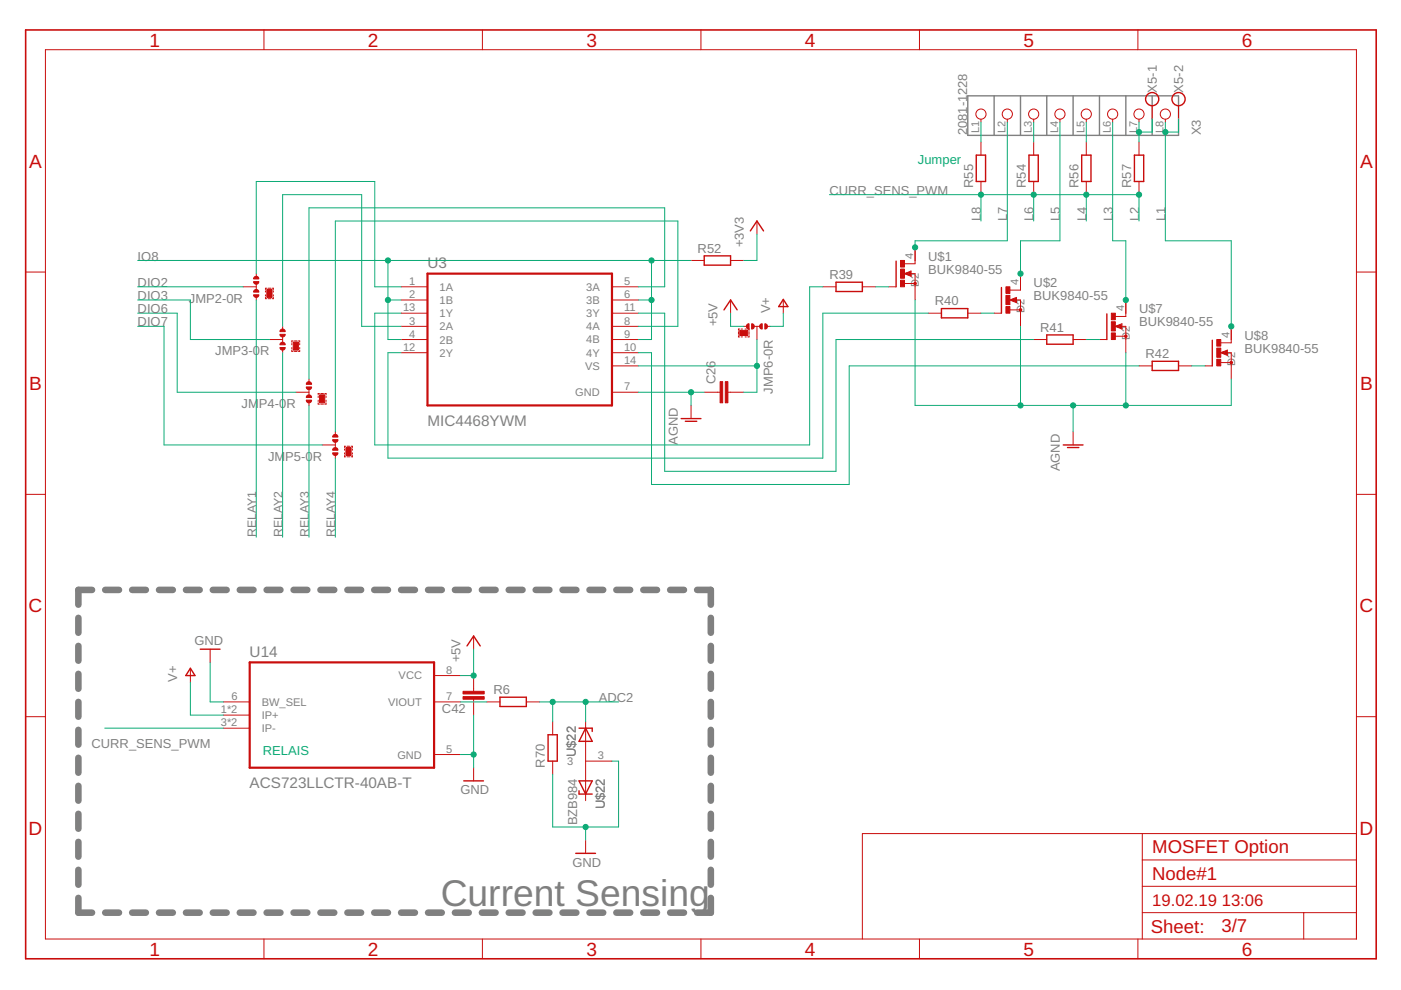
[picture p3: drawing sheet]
<svg xmlns="http://www.w3.org/2000/svg" width="297mm" height="210mm" viewBox="0 0 297 210" stroke-linecap="round" stroke-linejoin="round" font-family="sans-serif">
<g fill="none" stroke="#808080" stroke-width="1.4">
<path d="M16.6 131v3.2M16.6 136.9v3.2M19.5 125.1h-2.9v3.1M22.3 125.1h2.9M28 125.1h2.9M33.7 125.1h2.9M39.4 125.1h2.9M45.1 125.1h2.9M50.8 125.1h2.9M56.5 125.1h3M62.3 125.1h2.9M67.9 125.1h3"/>
<path d="M73.7 125.1h2.9M79.4 125.1h2.9M85 125.1h3M90.8 125.1h2.9M96.5 125.1h2.9M102.2 125.1h2.9M107.9 125.1h2.9M113.6 125.1h2.9M119.3 125.1h2.9M125 125.1h2.9M130.7 125.1h2.9M136.4 125.1h2.9"/>
<path d="M142.1 125.1h2.9M147.8 125.1h2.9v3.1M150.7 131v3.2M150.7 136.9v3.2M16.6 142.9v3.1M16.6 148.8v3.2M16.6 154.7v3.2M150.7 142.9v3.1M150.7 148.8v3.2M150.7 154.7v3.2M16.6 160.7v3.1M16.6 166.6v3.2"/>
<path d="M16.6 172.6v3.1M16.6 178.5v3.1M150.7 160.7v3.1M150.7 166.6v3.2M150.7 172.6v3.1M150.7 178.5v3.1M16.6 184.4v3.2M16.6 190.4v3.1h2.9M22.3 193.5h2.9M28 193.5h2.9M33.7 193.5h2.9M39.4 193.5h2.9"/>
<path d="M45.1 193.5h2.9M50.8 193.5h2.9M56.5 193.5h3M62.3 193.5h2.9M67.9 193.5h3M73.7 193.5h2.9M79.4 193.5h2.9M85 193.5h3M90.8 193.5h2.9M96.5 193.5h2.9M102.2 193.5h2.9M107.9 193.5h2.9"/>
<path d="M113.6 193.5h2.9M119.3 193.5h2.9M125 193.5h2.9M130.7 193.5h2.9M136.4 193.5h2.9M142.1 193.5h2.9M150.7 190.4v3.1h-2.9M150.7 184.4v3.2"/>
</g>
<path d="M205.2 20.3h44.7v8.4h-44.7zM210.8 20.3v8.4M216.4 20.3v8.4M221.9 20.3v8.4M227.5 20.3v8.4M233.1 20.3v8.4M238.7 20.3v8.4M244.3 20.3v8.4" fill="none" stroke="#808080" stroke-width=".3"/>
<g fill="none" stroke="#c90d0c" stroke-width=".3">
<path d="M207 32.9h2v5.6h-2zM218.2 32.9h1.9v5.6h-1.9zM229.3 32.9h2v5.6h-2zM240.5 32.9h2v5.6h-2zM149.3 54.3h5.6v1.9h-5.6zM159.1 49l1.4-2.1 1.4 2.1M177.2 59.8h5.6v2h-5.6zM190 55.4v5.4M153.5 65.7l1.4-2.1 1.4 2.1M166.1 63.5l.9 1.5h-1.9zM199.6 65.4h5.6v2h-5.6zM212.3 61v5.4"/>
<path d="M221.9 71h5.6v2h-5.6zM234.7 66.5v5.5M244.3 76.6h5.6v1.9h-5.6zM257 72.1v5.5M144.4 88.8h4.2M145.3 89.3h2.4M225.4 94.3h4.2M226.3 94.9h2.4M42.5 137.6h4.2M99 136.9l1.4-2 1.4 2M40.4 141.7l.9 1.5h-1.9zM106 147.8h5.6v2h-5.6z"/>
<path d="M116.2 155.8h2v5.6h-2zM122.8 154.4h2.8v.7M124.2 154.4l1.4 2.8h-2.8zM98.3 165.6h4.2M122.8 165.6h2.8l-1.4 2.8zM122.8 167.7v.7h2.8M122.1 180.9h4.2"/>
<circle cx="244.3" cy="21" r="1.4"/>
<circle cx="249.9" cy="21" r="1.4"/>
</g>
<g fill="none" stroke="#c90d0c" stroke-width=".21">
<path d="M9.6 10.5h278v188.6h-278zM56 6.3v4.2M102.3 6.3v4.2M148.6 6.3v4.2M194.9 6.3v4.2M241.3 6.3v4.2M208 25.3v.6M208 30.1v2.8M208 38.5v2.8M213.6 25.3v.6M219.2 25.3v.6M219.2 30.1v2.8"/>
<path d="M219.2 38.5v2.8M224.7 25.3v.6M230.3 25.3v.6M230.3 30.1v2.8M230.3 38.5v2.8M235.9 25.3v.6M241.5 25.3v.6M241.5 30.1v2.8M241.5 38.5v2.8M244.3 22.4v2.8M247.1 25.3v.6M249.9 22.4v2.8"/>
<path d="M5.4 57.7h4.2M54.3 58v.9M146.5 55.2h2.8M154.9 55.2h2.8M160.5 46.9v2.8M191.8 58l1.4-.5v1.1zM193 58h1v5.6M194 52.5v3.4h-2.2M216.4 58v3.5h-2.3M287.6 57.7h4.2M51.5 60.8h2.8M54.3 60.3v1.1"/>
<path d="M54.3 62.8v.8M56.3 63.1v.2h.3M56.3 61.7v.2M56.3 62.5v.3M56.6 61.1h-.3v.3M56.8 63.3h.6M56.8 61.1h.6M57.1 72h2.8M57.7 61.1h.3v.3M58 63.1v.2h-.3M58 61.7v.2M58 62.5v.3"/>
<path d="M59.9 69.2v.8M59.9 71.4v1.2M59.9 74v.8M61.9 74.2v.3h.2M61.9 72.8v.3M61.9 73.7v.3M62.1 72.3h-.2v.3M62.4 74.5h.6M62.4 72.3h.6M63.3 72.3h.2v.3M63.5 74.2v.3h-.2M63.5 72.8v.3"/>
<path d="M63.5 73.7v.3M85 60.8h5.6M85 63.6h5.6M85 66.4h5.6M85 69.2h5.6M85 72h5.6M85 74.8h5.6M129.8 60.8h5.5M129.8 63.6h5.5M129.8 66.4h5.5M129.8 69.2h5.5M129.8 72h5.5"/>
<path d="M129.8 74.8h5.5M129.8 77.6h5.5M154.9 63.6v2.8M156.6 70.3v.6M156.6 71.2v.2h.2M156.8 69.8h-.2v.2M157.1 71.4h.3M157.1 69.8h.3M157.7 69.2h.8M158 71.4h.2M158 69.8h.2M158.5 69.8h.3v.2"/>
<path d="M158.8 70.3v.6M158.8 71.2v.2h-.3M159.9 69.2h1.1M160.5 69.2v2.8M162.4 69.2h.9M166.1 63.6v2.8M174.5 60.8h2.7M182.8 60.8h2.8M188.4 60.8h1.6M191.8 60.1h2.2M196.8 66.4h2.8M205.2 66.4h2.8"/>
<path d="M210.8 66.4h1.5M214.1 65.7h2.3M214.1 63.6l1.4-.5v1.1zM215.4 63.6h1v5.6M219.2 72h2.7M227.5 72h2.8M233.1 72h1.6M236.5 71.3h2.2M236.5 69.2l1.4-.6v1.2zM237.7 69.2h1v5.6M238.7 63.6v3.5h-2.2M241.5 77.6h2.8"/>
<path d="M249.9 77.6h2.8M255.5 77.6h1.5M258.8 76.9h2.2M258.8 74.8l1.4-.6v1.2zM260.1 74.8h.9v5.6M261 69.2v3.5h-2.2M62.7 83.2h2.8M65.5 80.4v.8M65.5 82.6v1.1M65.5 85.1v.9M67.5 85.4v.3h.2M67.5 84v.3"/>
<path d="M67.5 84.8v.3M67.7 83.4h-.2v.3M68 85.7h.6M68 83.4h.6M68.3 94.3h2.8M68.9 83.4h.2v.3M69.1 85.4v.3h-.2M69.1 84v.3M69.1 84.8v.3M71.1 91.5v.9M71.1 93.8v1.1M71.1 96.3v.8"/>
<path d="M73 96.6v.3h.3M73 95.2v.3M73 96v.3M73.3 94.6h-.3v.3M73.6 96.9h.6M73.6 94.6h.6M74.4 94.6h.3v.3M74.7 96.6v.3h-.3M74.7 95.2v.3M74.7 96v.3M129.8 83.2h5.5M146.5 86v2.8"/>
<path d="M149.3 83.2h3.4M154.3 83.2h3.4M227.5 91.5v2.8M5.4 104.8h4.2M287.6 104.8h4.2M44.6 137.6v2.8M100.4 134.9v2.7M5.4 152h4.2M40.4 141.8v2.8M47.3 148.8h5.6M47.3 151.6h5.6M47.3 154.4h5.6"/>
<path d="M92 148.8h5.6M92 143.2h5.6M92 160h5.6M100.4 143.2v3.4M100.4 148.3v3.3M103.2 148.8h2.8M111.6 148.8h2.8M117.2 153v2.8M124.2 153v16.8M287.6 152h4.2M100.4 162.8v2.8M117.2 161.4v2.8"/>
<path d="M124.2 178.1v2.8M124.2 161.4h5.6M242.2 176.7v22.4M287.6 176.7h-104.8v22.4M56 199.1v4.2M102.3 199.1v4.2M148.6 199.1v4.2M194.9 199.1v4.2M241.3 199.1v4.2M242.2 193.5h45.4M242.2 187.9h45.4M242.2 182.3h45.4"/>
<path d="M276.4 193.5v5.6"/>
<circle cx="208" cy="24.2" r="1.08"/>
<circle cx="213.6" cy="24.2" r="1.08"/>
<circle cx="219.2" cy="24.2" r="1.08"/>
<circle cx="224.7" cy="24.2" r="1.08"/>
<circle cx="230.3" cy="24.2" r="1.08"/>
<circle cx="235.9" cy="24.2" r="1.08"/>
<circle cx="241.5" cy="24.2" r="1.08"/>
<circle cx="247.1" cy="24.2" r="1.08"/>
</g>
<path d="M5.4 6.3h286.4v197h-286.4zM193 57.7l-1 .3 1 .3v-.3h-.3M215.4 63.3l-1 .3 1 .3v-.3h-.3M237.7 68.9l-1 .3 1 .3v-.3h-.3M260.1 74.5l-1 .3 1 .3v-.3h-.3" fill="none" stroke="#c90d0c" stroke-width=".34"/>
<g fill="none" stroke="#c90d0c" stroke-width=".47">
<path d="M90.6 58h39.2v28h-39.2zM52.9 140.4h39.1v22.4h-39.1z"/>
<circle cx="194" cy="60.1" r=".15"/>
<circle cx="216.4" cy="65.7" r=".15"/>
<circle cx="238.7" cy="71.3" r=".15"/>
<circle cx="261" cy="76.9" r=".15"/>
</g>
<g fill="#c90d0c" stroke="#c90d0c" stroke-width=".21">
<path d="M190.9 59.4h.9v1.4h-.9z"/>
<path d="M190.9 55.2h.9v1.4h-.9z"/>
<path d="M190.9 57h.9v2h-.9z"/>
<path d="M213.3 65h.8v1.4h-.8z"/>
<path d="M213.3 60.8h.8v1.4h-.8z"/>
<path d="M213.3 62.6h.8v2h-.8z"/>
<path d="M235.6 70.6h.9v1.4h-.9z"/>
<path d="M235.6 66.4h.9v1.4h-.9z"/>
<path d="M235.6 68.2h.9v2h-.9z"/>
<path d="M258 76.2h.8v1.4h-.8z"/>
<path d="M258 72h.8v1.4h-.8z"/>
<path d="M258 73.8h.8v2h-.8z"/>
<path d="M56.6 61.4h1.1v1.7h-1.1z"/>
<path d="M62.2 72.5h1.1v1.7h-1.1z"/>
<path d="M67.8 83.7h1.1v1.7h-1.1z"/>
<path d="M73.3 94.9h1.1v1.7h-1.1z"/>
<path d="M153.8 80.9h.5v4.5h-.5z"/>
<path d="M152.7 80.9h.5v4.5h-.5z"/>
<path d="M156.8 70h1.7v1.1h-1.7z"/>
<path d="M98.2 146.6h4.5v.5h-4.5z"/>
<path d="M98.2 147.7h4.5v.6h-4.5z"/>
</g>
<g fill="#c90d0c" stroke="#c90d0c" stroke-width=".21">
<path d="M53.8 62.5h1.1a.56 .56 0 0 1-.6 .6 .56 .56 0 0 1-.5-.6z" fill-rule="evenodd"/>
<path d="M53.8 59.7h1.1a.56 .56 0 0 1-.6 .6 .56 .56 0 0 1-.5-.6z" fill-rule="evenodd"/>
<path d="M54 61.5l.5-.1 .4 .5h-1.1z" fill-rule="evenodd"/>
<path d="M54 58.7l.5-.1 .4 .5h-1.1z" fill-rule="evenodd"/>
<path d="M59.4 73.7h1.1a.56 .56 0 0 1-.6 .5 .56 .56 0 0 1-.5-.5z" fill-rule="evenodd"/>
<path d="M59.4 70.9h1.1a.56 .56 0 0 1-.6 .5 .56 .56 0 0 1-.5-.5z" fill-rule="evenodd"/>
<path d="M59.5 72.7l.6-.1 .4 .5h-1.1z" fill-rule="evenodd"/>
<path d="M59.5 69.9l.6-.1 .4 .5h-1.1z" fill-rule="evenodd"/>
<path d="M64.9 84.8h1.2a.56 .56 0 0 1-.6 .6 .56 .56 0 0 1-.6-.6z" fill-rule="evenodd"/>
<path d="M64.9 82h1.2a.56 .56 0 0 1-.6 .6 .56 .56 0 0 1-.6-.6z" fill-rule="evenodd"/>
<path d="M65.1 83.8h.6l.4 .5h-1.2z" fill-rule="evenodd"/>
<path d="M65.1 81h.6l.4 .5h-1.2z" fill-rule="evenodd"/>
<path d="M70.5 96h1.1a.56 .56 0 0 1-.5 .6 .56 .56 0 0 1-.6-.6z" fill-rule="evenodd"/>
<path d="M70.5 93.2h1.1a.56 .56 0 0 1-.5 .6 .56 .56 0 0 1-.6-.6z" fill-rule="evenodd"/>
<path d="M70.7 95l.6-.1 .3 .3v.3h-1.1z" fill-rule="evenodd"/>
<path d="M70.7 92.2l.6-.1 .3 .6h-1.1z" fill-rule="evenodd"/>
<path d="M162.2 68.6a.56 .56 0 0 1 .5 .6 .56 .56 0 0 1-.5 .6z" fill-rule="evenodd"/>
<path d="M159.4 68.6a.56 .56 0 0 1 .5 .6 .56 .56 0 0 1-.5 .6z" fill-rule="evenodd"/>
<path d="M161.2 68.8l.4-.2v1.2l-.3-.1-.2-.3z" fill-rule="evenodd"/>
<path d="M158.4 68.8l.4-.2v1.2l-.3-.1-.2-.3z" fill-rule="evenodd"/>
</g>
<g fill="none" stroke="#0dab76" stroke-width=".21">
<path d="M208 25.9v4.2M213.6 25.9v25.2h-19.6v1.4M219.2 25.9v4.2M224.7 25.9v25.2h-8.3v6.9M230.3 25.9v4.2M235.9 25.9v25.2h2.8v12.5M241.5 25.9v4.2M244.3 25.2v2.8h-2.8M247.1 25.9v25.2h13.9v18.1M249.9 25.2v2.8h-2.8M29.2 55.2h117.3M54.3 58v-19.5h25.2v22.3h5.5"/>
<path d="M82.3 55.2v16.8h2.7M138.1 55.2v16.8h-2.8M160.5 49.7v5.5h-2.8M175.9 41.3h65.6v5.6M208 41.3v5.6M219.2 41.3v5.6M230.3 41.3v5.6M29.2 69.2h5.6v25.1h33.5M29.2 63.6h11.2v8.4h16.7M29.2 60.8h22.3M29.2 66.4h8.4v16.8h25.1M54.3 63.6v50.3"/>
<path d="M59.9 69.2v-27.9h16.8v27.9h8.3M59.9 74.8v39.1M82.3 63.6h2.7M135.3 69.2h8.4v-22.3h-72.6v44.6M135.3 66.4h5.6v33.5h36.3v-27.9h42M135.3 74.8h2.8v27.9h41.9v-25.1h61.5M135.3 63.6h2.8M135.3 60.8h5.6v-16.7h-75.4v36.3M135.3 77.6h25.2M154.9 66.4v2.8h2.8M160.5 72v11.2h-2.8M166.1 66.4v2.8h-2.8"/>
<path d="M174.5 60.8h-2.8v33.5h-92.2v-27.9h5.5M185.6 60.8h2.8M194 63.6v22.4h67v-5.6M196.8 66.4h-22.3v30.7h-92.2v-22.3h2.7M208 66.4h2.8M216.4 69.2v16.8M230.3 72h2.8M238.7 74.8v11.2M252.7 77.6h2.8M65.5 86v27.9M71.1 97.1v16.8M135.3 83.2h14"/>
<path d="M146.5 83.2v2.8M227.5 86v5.5M100.4 137.6v5.6h-2.8M22.2 154.4h25.1M40.4 144.6v7h6.9M44.6 140.4v8.4h2.7M97.6 148.8h5.6M97.6 160h2.8M100.4 151.6v11.2M114.4 148.8h16.7M117.2 148.8v4.2M124.2 148.8v4.2"/>
<path d="M124.2 175.3v2.8M129.8 161.4h1.3v13.9h-13.9v-11.1"/>
</g>
<g fill="#0dab76" stroke="#0dab76" stroke-width=".21">
<circle cx="100.4" cy="143.2" r=".55"/>
<circle cx="100.4" cy="160" r=".55"/>
<circle cx="124.2" cy="175.3" r=".55"/>
<circle cx="138.1" cy="63.6" r=".55"/>
<circle cx="82.3" cy="63.6" r=".55"/>
<circle cx="82.3" cy="55.2" r=".55"/>
<circle cx="138.1" cy="55.2" r=".55"/>
<circle cx="194" cy="52.5" r=".55"/>
<circle cx="261" cy="69.2" r=".55"/>
<circle cx="247.1" cy="28" r=".55"/>
<circle cx="238.7" cy="63.6" r=".55"/>
<circle cx="216.4" cy="58" r=".55"/>
<circle cx="146.5" cy="83.2" r=".55"/>
<circle cx="238.7" cy="86" r=".55"/>
<circle cx="216.4" cy="86" r=".55"/>
<circle cx="227.5" cy="86" r=".55"/>
<circle cx="241.5" cy="28" r=".55"/>
<circle cx="160.5" cy="77.6" r=".55"/>
<circle cx="230.3" cy="41.3" r=".55"/>
<circle cx="219.2" cy="41.3" r=".55"/>
<circle cx="208" cy="41.3" r=".55"/>
<circle cx="241.5" cy="41.3" r=".55"/>
<circle cx="117.2" cy="148.8" r=".55"/>
<circle cx="124.2" cy="148.8" r=".55"/>
</g>
<text font-size="7.9" fill="#808080" x="93.4" y="192.1">Current Sensing</text>
<g font-size="4" fill="#c90d0c">
<text x="31.7" y="9.9">1</text>
<text x="78" y="9.9">2</text>
<text x="124.3" y="9.9">3</text>
<text x="170.7" y="9.9">4</text>
<text x="217" y="9.9">5</text>
<text x="263.3" y="9.9">6</text>
<text x="6.2" y="35.5">A</text>
<text x="288.4" y="35.5">A</text>
<text x="6.2" y="82.7">B</text>
<text x="288.4" y="82.7">B</text>
<text x="6.1" y="129.8">C</text>
<text x="288.2" y="129.8">C</text>
<text x="6.1" y="177">D</text>
<text x="288.2" y="177">D</text>
<text x="31.7" y="202.6">1</text>
<text x="78" y="202.6">2</text>
<text x="124.3" y="202.6">3</text>
<text x="170.7" y="202.6">4</text>
<text x="217" y="202.6">5</text>
<text x="263.3" y="202.6">6</text>
</g>
<g font-size="3.9" fill="#c90d0c">
<text x="244.3" y="180.9">MOSFET Option</text>
<text x="244.3" y="186.5">Node#1</text>
<text x="244" y="197.8">Sheet:</text>
<text x="259" y="197.7">3/7</text>
</g>
<g font-size="3.5" fill="#c90d0c">
<text x="244.3" y="192.1">19.02.19</text>
<text x="259" y="192.1">13:06</text>
</g>
<g font-size="3.2" fill="#808080">
<text x="90.6" y="56.9">U3</text>
<text x="90.6" y="90.4">MIC4468YWM</text>
<text x="52.9" y="139.3">U14</text>
<text x="52.9" y="167.2">ACS723LLCTR-40AB-T</text>
</g>
<g font-size="2.8" fill="#808080">
<text x="245.3" y="19.6" transform="rotate(-90 245.3 19.6)">X5-1</text>
<text x="250.9" y="19.6" transform="rotate(-90 250.9 19.6)">X5-2</text>
<text x="205" y="28.7" transform="rotate(-90 205 28.7)">2081-1228</text>
<text x="254.6" y="28.7" transform="rotate(-90 254.6 28.7)">X3</text>
<text x="175.8" y="41.3">CURR_SENS_PWM</text>
<text x="206.3" y="39.9" transform="rotate(-90 206.3 39.9)">R55</text>
<text x="217.5" y="39.9" transform="rotate(-90 217.5 39.9)">R54</text>
<text x="228.7" y="39.9" transform="rotate(-90 228.7 39.9)">R56</text>
<text x="239.8" y="39.9" transform="rotate(-90 239.8 39.9)">R57</text>
<text x="208" y="46.9" transform="rotate(-90 208 46.9)">L8</text>
<text x="213.6" y="46.9" transform="rotate(-90 213.6 46.9)">L7</text>
<text x="219.1" y="46.9" transform="rotate(-90 219.1 46.9)">L6</text>
<text x="224.7" y="46.9" transform="rotate(-90 224.7 46.9)">L5</text>
<text x="230.3" y="46.9" transform="rotate(-90 230.3 46.9)">L4</text>
<text x="235.9" y="46.9" transform="rotate(-90 235.9 46.9)">L3</text>
<text x="241.5" y="46.9" transform="rotate(-90 241.5 46.9)">L2</text>
<text x="247.1" y="46.9" transform="rotate(-90 247.1 46.9)">L1</text>
<text x="147.9" y="53.6">R52</text>
<text x="157.7" y="52.4" transform="rotate(-90 157.7 52.4)">+3V3</text>
<text x="29.2" y="55.2">IO8</text>
<text x="175.8" y="59.2">R39</text>
<text x="196.8" y="58">BUK9840-55</text>
<text x="196.8" y="55.2">U$1</text>
<text x="29.2" y="60.8">DIO2</text>
<text x="29.2" y="63.6">DIO3</text>
<text x="40.1" y="64.2">JMP2-0R</text>
<text x="198.2" y="64.8">R40</text>
<text x="219.1" y="63.6">BUK9840-55</text>
<text x="219.1" y="60.8">U$2</text>
<text x="29.2" y="66.4">DIO6</text>
<text x="29.2" y="69.2">DIO7</text>
<text x="152.1" y="69.2" transform="rotate(-90 152.1 69.2)">+5V</text>
<text x="163.3" y="66.4" transform="rotate(-90 163.3 66.4)">V+</text>
<text x="220.5" y="70.3">R41</text>
<text x="241.5" y="69.2">BUK9840-55</text>
<text x="241.5" y="66.4">U$7</text>
<text x="263.8" y="72">U$8</text>
<text x="45.6" y="75.3">JMP3-0</text>
<text x="55.1" y="75.3">R</text>
<text x="242.9" y="75.9">R42</text>
<text x="263.8" y="74.8">BUK9840-55</text>
<text x="151.7" y="81.5" transform="rotate(-90 151.7 81.5)">C26</text>
<text x="163.8" y="83.5" transform="rotate(-90 163.8 83.5)">JMP6-0R</text>
<text x="51.2" y="86.5">JM</text>
<text x="54.9" y="86.5">P4-0</text>
<text x="60.7" y="86.5">R</text>
<text x="143.7" y="94.3" transform="rotate(-90 143.7 94.3)">AGND</text>
<text x="56.8" y="97.7">JM</text>
<text x="60.5" y="97.7">P5-0</text>
<text x="66.3" y="97.7">R</text>
<text x="224.7" y="99.9" transform="rotate(-90 224.7 99.9)">AGND</text>
<text x="41.2" y="136.8">GND</text>
<text x="97.6" y="140.4" transform="rotate(-90 97.6 140.4)">+5V</text>
<text x="37.6" y="144.6" transform="rotate(-90 37.6 144.6)">V+</text>
<text x="104.6" y="147.2">R6</text>
<text x="127" y="148.8">ADC2</text>
<text x="93.7" y="151.2">C42</text>
<text x="19.4" y="158.6">CURR_SENS_PWM</text>
<text x="122.1" y="160.5" transform="rotate(-90 122.1 160.5)">U$22</text>
<text x="115.5" y="162.8" transform="rotate(-90 115.5 162.8)">R70</text>
<text x="97.6" y="168.4">GND</text>
<text x="128.2" y="171.6" transform="rotate(-90 128.2 171.6)">U$22</text>
<text x="122.3" y="175" transform="rotate(-90 122.3 175)">BZB984</text>
<text x="121.4" y="183.7">GND</text>
</g>
<g font-size="2.8" fill="#0dab76">
<text x="194.6" y="34.8">Jumper</text>
<text x="55.7" y="160">RELAIS</text>
</g>
<g font-size="2.6" fill="#808080">
<text x="54.3" y="113.9" transform="rotate(-90 54.3 113.9)">RELAY1</text>
<text x="59.9" y="113.9" transform="rotate(-90 59.9 113.9)">RELAY2</text>
<text x="65.5" y="113.9" transform="rotate(-90 65.5 113.9)">RELAY3</text>
<text x="71.1" y="113.9" transform="rotate(-90 71.1 113.9)">RELAY4</text>
</g>
<g font-size="2.3" fill="#808080">
<text x="207.6" y="28.3" transform="rotate(-90 207.6 28.3)">L1</text>
<text x="213.2" y="28.3" transform="rotate(-90 213.2 28.3)">L2</text>
<text x="218.8" y="28.3" transform="rotate(-90 218.8 28.3)">L3</text>
<text x="224.3" y="28.3" transform="rotate(-90 224.3 28.3)">L4</text>
<text x="229.9" y="28.3" transform="rotate(-90 229.9 28.3)">L5</text>
<text x="235.5" y="28.3" transform="rotate(-90 235.5 28.3)">L6</text>
<text x="241.1" y="28.3" transform="rotate(-90 241.1 28.3)">L7</text>
<text x="246.7" y="28.3" transform="rotate(-90 246.7 28.3)">L8</text>
<text x="193.6" y="54.8" transform="rotate(-90 193.6 54.8)">4</text>
<text x="86.8" y="60.4">1</text>
<text x="86.8" y="63.2">2</text>
<text x="93.2" y="61.7">1A</text>
<text x="93.2" y="64.5">1B</text>
<text x="124.3" y="61.7">3A</text>
<text x="124.3" y="64.4">3B</text>
<text x="132.3" y="60.4">5</text>
<text x="132.3" y="63.2">6</text>
<text x="194.8" y="60.8" transform="rotate(-90 194.8 60.8)">D2</text>
<text x="216" y="60.4" transform="rotate(-90 216 60.4)">4</text>
<text x="85.5" y="66">13</text>
<text x="86.8" y="68.8">3</text>
<text x="86.8" y="71.6">4</text>
<text x="93.2" y="67.2">1Y</text>
<text x="93.2" y="70">2A</text>
<text x="124.3" y="67.2">3Y</text>
<text x="124.3" y="70">4A</text>
<text x="132.3" y="66">11</text>
<text x="132.3" y="68.8">8</text>
<text x="132.3" y="71.6">9</text>
<text x="217.2" y="66.4" transform="rotate(-90 217.2 66.4)">D2</text>
<text x="238.3" y="66" transform="rotate(-90 238.3 66)">4</text>
<text x="239.5" y="72" transform="rotate(-90 239.5 72)">D2</text>
<text x="260.7" y="71.6" transform="rotate(-90 260.7 71.6)">4</text>
<text x="85.5" y="74.4">12</text>
<text x="93.2" y="72.8">2B</text>
<text x="93.2" y="75.6">2Y</text>
<text x="124.3" y="72.8">4B</text>
<text x="124.3" y="75.6">4Y</text>
<text x="132.3" y="74.4">10</text>
<text x="132.3" y="77.2">14</text>
<text x="261.9" y="77.6" transform="rotate(-90 261.9 77.6)">D2</text>
<text x="124.1" y="78.4">VS</text>
<text x="132.3" y="82.8">7</text>
<text x="122" y="84">GND</text>
<text x="94.6" y="142.8">8</text>
<text x="49" y="148.4">6</text>
<text x="55.5" y="149.7">BW_SEL</text>
<text x="82.3" y="149.6">VIOUT</text>
<text x="84.5" y="144.1">VCC</text>
<text x="94.6" y="148.4">7</text>
<text x="46.8" y="151.2">1*2</text>
<text x="46.8" y="154">3*2</text>
<text x="55.5" y="152.4">IP+</text>
<text x="55.5" y="155.2">IP-</text>
<text x="84.2" y="160.8">GND</text>
<text x="94.6" y="159.6">5</text>
<text x="126.7" y="161">3</text>
<text x="120.3" y="162.2">3</text>
</g>
</svg>
